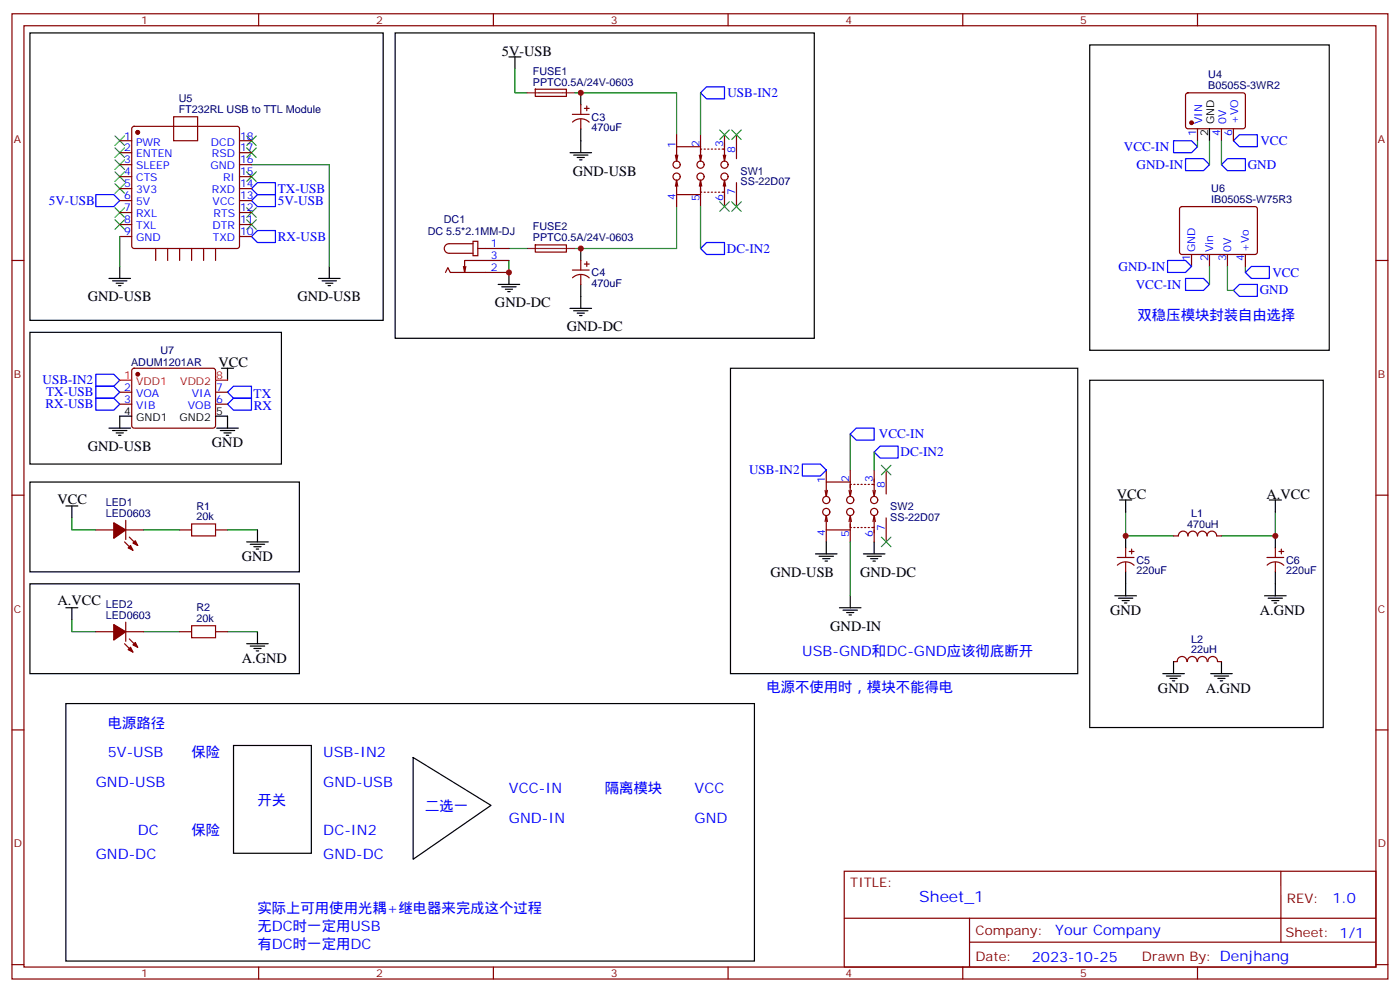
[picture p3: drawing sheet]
<svg xmlns="http://www.w3.org/2000/svg" width="412mm" height="292mm" viewBox="0 0 412 292" stroke-linecap="round" stroke-linejoin="round" font-family="sans-serif">
<g fill="none" stroke="#870000" stroke-width=".35">
<path d="M3.5 4.1h405.4v284.3h-405.4zM7.1 7.6h398.2v277.3h-398.2zM76.2 4.1v3.5M145.3 4.1v3.5M214.5 4.1v3.5M283.6 4.1v3.5M352.8 4.1v3.5M39 37.4l.5-.2h30.3l.5 .2 .3 .5v34.6l-.3 .5-.5 .2h-30.3l-.5-.2-.2-.5v-34.6zM51.2 34.4h7v7.1h-7zM157.7 26.3h9.1l.1 2.1h-9.2zM168.6 33.7h5M168.7 36a3.5 3.5 0 0 1 4.9 0"/>
<path d="M171.1 30.9v2.8M171.1 35.1v2.8M172.2 31.9h1.4M172.9 31.2v1.4M199.3 39.7v3.5M206.4 39.7v5.3M213.4 39.7v4.4M217 39.7v7M349.5 27.5l.5-.2 16.5 .1 .4 .6-.1 9.5-.6 .4h-16.5l-.5-.7v-9.2zM352.8 37.9v3.6M359.8 37.9v3.6M363.4 37.9v3.6"/>
<path d="M35.3 41.5h3.5M35.3 45h3.5M35.3 48.5h3.5M35.3 52h3.5M35.3 55.6h3.5M35.3 59.1h3.5M70.6 41.5h3.5M70.6 45h3.5M70.6 48.5h3.5M70.6 52h3.5M70.6 55.6h3.5M70.6 59.1h3.5"/>
<path d="M199 45.7l.3 1.7M199.3 53.1v4.2h7.1M199.3 57.3v3.6M199.3 53.1l.4 1.8M199.3 53.1l-.3 1.8M199.7 45.7l-.4 1.7M206 45.7l.4 1.7 .3-1.7M206 54.9l.4-1.8 .3 1.8M206.4 43.2h-7.1v4.2M206.4 53.8v2.8h.3M206.4 55.6v5.3M206.7 43.9h-.3v2.8"/>
<path d="M207.4 43.9h.4M207.4 56.6h.4M208.5 43.9h.3M208.5 56.6h.3M209.5 43.9h.4M209.5 56.6h.4M210.6 43.9h.4M210.6 56.6h.4M211.7 43.9h.3M211.7 56.6h.3M212.7 43.9h.7v2.8M213.1 45.7l.3 1.7 .4-1.7"/>
<path d="M213.1 54.9l.3-1.8 .4 1.8M213.4 53.8v2.8h-.7M213.4 56.4v4.5M217 53.8v7.1M3.5 76.7h3.6M35.3 62.6h3.5M35.3 66.1h3.5M35.3 69.7h3.5M45.9 73.2v3.5M49.4 73.2v3.5M52.9 73.2v3.5M56.4 73.2v3.5"/>
<path d="M60 73.2v3.5M63.5 73.2v3.5M70.6 62.6h3.5M70.6 66.1h3.5M70.6 69.7h3.5M137.2 78.5l-.3 1.8M139.3 71.1h1.5v4.2h-1.5zM139.3 71.8h-7a1.41 1.41 0 0 0-1.4 1.4 1.41 1.41 0 0 0 1.4 1.4h7M140.8 73.2h9.1M149.9 76.7h-13v3.6l-.4-1.8M157.7 72.2l9.1-.1 .1 2.1-9.2 .1zM168.6 79.6h5"/>
<path d="M171.1 76.7v2.9M172.2 77.8h1.4M172.9 77.1v1.4M347.7 61.1l.5-.2h21.8l.4 .7v12.9l-.7 .5-21.8-.1-.4-.6v-12.7zM351 75v3.5M356.3 75v3.5M361.6 75v3.5M366.9 75v3.5M405.3 76.7h3.6M131.2 80.3l.7-1.5 .7 1.5h17.3M168.7 81.8a3.5 3.5 0 0 1 4.9 .1M171.1 81v2.8"/>
<path d="M35.3 115.5h3.5M35.3 119.1h3.5M39 108.7l.5-.2h23.3l.5 .2 .2 .5-.1 16.5-.6 .4h-23.6l-.4-.7v-16.2zM63.5 115.5h3.5M63.5 119.1h3.5M243.4 138.5v3.5M250.5 138.5v5.3M257.5 138.5v4.4M261.1 138.5v7M3.5 145.9h3.6M28.2 156.1h5.3M36.7 159.6l2.5 2.5"/>
<path d="M37 153.3v5.6M37 156.1h5.3M38.1 158.2l2.5 2.5M52.9 156.1h3.5M63.5 156.1h3.5M243.1 144.5l.3 1.7M243.4 151.9v4.2h7.1M243.4 156.1v3.5M243.4 151.9l.4 1.7M243.4 151.9l-.3 1.7M243.8 144.5l-.4 1.7M250.1 144.5l.4 1.7 .3-1.7"/>
<path d="M250.1 153.6l.4-1.7 .3 1.7M250.5 142h-7.1v4.2M250.5 152.6v2.8h.3M250.5 154.3v5.3M250.8 142.7h-.3v2.8M251.5 142.7h.4M251.5 155.4h.4M252.6 142.7h.3M252.6 155.4h.3M253.6 142.7h.4M253.6 155.4h.4M254.7 142.7h.4"/>
<path d="M254.7 155.4h.4M255.8 142.7h.3M255.8 155.4h.3M256.8 142.7h.7v2.8M257.2 144.5l.3 1.7 .4-1.7M257.2 153.6l.3-1.7 .4 1.7M257.5 152.6v2.8h-.7M257.5 155.2v4.4M261.1 152.6v7M345.7 157.9h1.4M347.1 157.9a1.41 1.41 0 0 1 1.5-1.4 1.41 1.41 0 0 1 1.4 1.4M350 157.9a1.41 1.41 0 0 1 1.4-1.4 1.41 1.41 0 0 1 1.4 1.4"/>
<path d="M352.8 157.9a1.41 1.41 0 0 1 1.4-1.4 1.41 1.41 0 0 1 1.4 1.4M355.6 157.9a1.41 1.41 0 0 1 1.4-1.4 1.41 1.41 0 0 1 1.4 1.4h1.4M405.3 145.9h3.6M329.1 164.2h5M329.2 166.5a3.5 3.5 0 0 1 4.9 0M331.6 161.4v2.8M331.6 165.6v2.9M332.7 162.5h1.4M333.4 161.7v1.5M373.2 164.2h5M373.3 166.5a3.5 3.5 0 0 1 4.9 0M375.7 161.4v2.8"/>
<path d="M375.7 165.6v2.9M376.8 162.5h1.4M377.5 161.7v1.5M28.2 186.1h5.3M36.7 189.6l2.5 2.5M37 183.3v5.6M37 186.1h5.3M38.1 188.2l2.5 2.5M52.9 186.1h3.5M63.5 186.1h3.5M349.6 194.9a1.41 1.41 0 0 0-1.4-1.5 1.41 1.41 0 0 0-1.4 1.5h-1.1M349.8 194.9a1.41 1.41 0 0 1 1.4-1.5 1.41 1.41 0 0 1 1.4 1.5"/>
<path d="M352.8 194.9a1.41 1.41 0 0 1 1.4-1.5 1.41 1.41 0 0 1 1.4 1.5M355.8 194.9a1.41 1.41 0 0 1 1.5-1.5 1.41 1.41 0 0 1 1.4 1.5M358.8 194.9h1M3.5 215h3.6M405.3 215h3.6M248.7 256.6h156.6v28.3h-156.6zM377.3 256.7v20.8M248.7 270.5h156.5M285.6 277.5h119.6M285.6 270.5v14.1M3.5 284.2h3.6M76.2 284.9v3.5"/>
<path d="M145.3 284.9v3.5M214.5 284.9v3.5M283.6 284.9v3.5M352.8 284.9v3.5M405.3 284.2h3.6"/>
<circle cx="199.3" cy="52" r="1.06"/>
<circle cx="199.3" cy="48.5" r="1.06"/>
<circle cx="206.4" cy="48.5" r="1.06"/>
<circle cx="206.4" cy="52" r="1.06"/>
<circle cx="213.4" cy="52" r="1.06"/>
<circle cx="213.4" cy="48.5" r="1.06"/>
<circle cx="243.4" cy="150.8" r="1.06"/>
<circle cx="243.4" cy="147.3" r="1.06"/>
<circle cx="250.5" cy="150.8" r="1.06"/>
<circle cx="250.5" cy="147.3" r="1.06"/>
<circle cx="257.5" cy="147.3" r="1.06"/>
<circle cx="257.5" cy="150.8" r="1.06"/>
</g>
<g fill="none" stroke="#000" stroke-width=".35">
<path d="M8.8 9.7h104.1v84.7h-104.1zM116.4 9.7h123.5v90h-123.5zM149.9 16.8h3.6M151.7 16.8v3.5M321 13.2h70.6v90h-70.6zM171.1 27.3v3.6M171.1 37.9v7.1M356.3 37.9v3.6M167.9 45h6.4M169 45.7h4.2M170 46.4h2.2M170.7 47.1h.7"/>
<path d="M35.3 78.5v3.5M97 78.5v3.5M171.1 73.2v3.5M8.8 97.9h74.1v38.8h-74.1zM32.1 82h6.4M33.2 82.7h4.2M34.2 83.4h2.1M34.9 84.1h.7M93.8 82h6.4M94.9 82.7h4.2M96 83.4h2.1M96.7 84.1h.7"/>
<path d="M146.8 83.8h6.3M147.8 84.5h4.2M148.9 85.2h2.1M149.6 85.9h.7M149.9 80.3v3.5M167.9 90.8h6.4M169 91.5h4.2M170 92.3h2.2M170.7 93h.7M171.1 83.8v7M65.3 108.5h3.5M67 108.5v3.5"/>
<path d="M215.2 108.5h102.3v89.9h-102.3zM321 112h68.8v102.3h-68.8zM32.1 126.1h6.4M33.2 126.8h4.2M34.2 127.5h2.1M34.9 128.2h.7M38.8 122.6h-3.5v3.5M63.5 122.6h3.5v3.5M63.9 126.1h6.3M64.9 126.8h4.2M66 127.5h2.1M66.7 128.2h.7"/>
<path d="M8.8 142h79.4v26.5h-79.4zM19.4 149h3.5M21.2 149v3.6M72.7 159.6h6.3M75.8 156.1v3.5M243.4 159.6v3.6M257.5 159.6v3.6M329.8 147.3h3.6M331.6 147.3v3.5M331.6 157.9v3.5M373.9 147.3h3.6M375.7 147.3v3.5"/>
<path d="M375.7 157.9v3.5M8.8 172h79.4v26.4h-79.4zM19.4 179h3.5M21.2 179v3.6M73.7 160.3h4.3M74.8 161h2.1M75.5 161.7h.7M240.2 163.2h6.4M241.3 163.9h4.2M242.4 164.6h2.1M243.1 165.3h.7M247.3 179h6.3"/>
<path d="M248.4 179.7h4.2M250.5 175.5v3.5M254.4 163.2h6.3M255.4 163.9h4.2M256.5 164.6h2.1M257.2 165.3h.7M328.4 175.5h6.4M329.5 176.2h4.2M330.6 176.9h2.1M331.3 177.6h.7M331.6 168.5v7M372.5 175.5h6.4"/>
<path d="M373.6 176.2h4.2M374.6 176.9h2.2M375.4 177.6h.7M375.7 168.5v7M72.7 189.6h6.3M73.7 190.3h4.3M74.8 191h2.1M75.5 191.7h.7M75.8 186.1v3.5M249.4 180.4h2.1M250.1 181.2h.7M342.5 198.4h6.4"/>
<path d="M343.6 199.1h4.2M344.7 199.8h2.1M345.7 194.9v3.5M356.7 198.4h6.3M357.7 199.1h4.2M358.8 199.8h2.1M359.8 194.9v3.5M19.4 207.3h202.8v75.8h-202.8zM345.4 200.6h.7M359.5 200.6h.7M121.7 223.1l22.9 14.1-22.9 15.9z"/>
</g>
<g fill="none" stroke="#00f" stroke-width=".35">
<path d="M206.4 27.3l1.7-1.7h5.3v3.5h-5.3zM365.1 39.7h5.3v3.5h-5.3l-1.7-1.7zM28.2 57.3h5.3l1.8 1.8-1.8 1.8h-5.3zM74.1 55.6l1.7-1.8h5.3v3.5h-5.3zM75.8 57.3h5.3v3.6h-5.3l-1.7-1.8zM345.7 41.5h5.3l1.8 1.7-1.8 1.8h-5.3zM349.2 46.7h5.3l1.8 1.8-1.8 1.8h-5.3zM359.8 48.5l1.8-1.8h5.3v3.6h-5.3zM74.1 69.7l1.7-1.8h5.3v3.5h-5.3zM206.4 73.2l1.7-1.8h5.3v3.6h-5.3zM344 76.7h5.2l1.8 1.8-1.8 1.8h-5.2zM349.2 82h5.3l1.8 1.8-1.8 1.7h-5.3z"/>
<path d="M363.4 85.5l1.7-1.7h5.3v3.5h-5.3zM366.9 80.3l1.8-1.8h5.2v3.5h-5.2zM28.2 110.2h5.3l1.8 1.8-1.8 1.8h-5.3zM28.2 113.8h5.3l1.8 1.7-1.8 1.8h-5.3zM28.2 117.3h5.3l1.8 1.8-1.8 1.7h-5.3zM68.8 113.8h5.3v3.5h-5.3l-1.8-1.8zM68.8 117.3h5.3v3.5h-5.3l-1.8-1.7zM236.4 136.7h5.3l1.7 1.8-1.7 1.7h-5.3zM252.2 126.1h5.3v3.5h-5.3l-1.7-1.7zM259.3 131.4h5.3v3.5h-5.3l-1.8-1.7z"/>
</g>
<g fill="#870000" stroke="#870000" stroke-width=".35">
<path d="M33.5 154l3.5 2.1-3.5 2.5z"/>
<path d="M37.7 161.4l.8-.7 .7 1.4z"/>
<path d="M39.9 159.3l.7 1.4-1.4-.7z"/>
<path d="M33.5 184l3.5 2.1-3.5 2.5z"/>
<path d="M37.7 191.4l.8-.7 .7 1.4z"/>
<path d="M39.2 190l.7-.7 .7 1.4z"/>
<circle cx="40.6" cy="110.2" r=".53"/>
<circle cx="40.6" cy="39" r=".53"/>
<circle cx="351" cy="36.2" r=".53"/>
</g>
<path d="M35.3 112h3.5M63.5 112h3.5" fill="none" stroke="#f00" stroke-width=".35"/>
<g fill="none" stroke="#008700" stroke-width=".35">
<path d="M151.7 20.3v7h3.5M169.3 27.3h30v12.4M206.4 27.3v12.4M74.1 48.5h22.9v30M352.8 41.5v1.7M356.3 41.5v7M359.8 41.5v7M35.3 69.7v8.8M149.9 73.2h5.3M149.9 76.7v3.6M199.3 60.9v12.3h-30M206.4 60.9v12.3"/>
<path d="M356.3 78.5v5.3M361.6 78.5v7h1.8M366.9 78.5v1.8M250.5 127.9v10.6M257.5 133.2v5.3M21.2 152.6v3.5h7M42.3 156.1h10.6M67 156.1h8.8M250.5 159.6v15.9M331.6 150.8v7.1h14.1M375.7 150.8v7.1h-15.9M21.2 182.6v3.5h7"/>
<path d="M42.3 186.1h10.6M67 186.1h8.8"/>
</g>
<path d="M155.2 27.3h14.1M155.2 73.2h14.1" fill="none" stroke="#8c2424" stroke-width=".35"/>
<g fill="none" stroke="#3c3" stroke-width=".35">
<path d="M212 38.3l2.8 2.8M214.8 38.3l-2.8 2.8M215.5 38.3l2.9 2.8M218.4 38.3l-2.9 2.8M33.9 40l2.8 2.9M33.9 43.6l2.8 2.8M33.9 47.1l2.8 2.8M33.9 50.6l2.8 2.8M33.9 54.2l2.8 2.8M36.7 40l-2.8 2.9M36.7 43.6l-2.8 2.8M36.7 47.1l-2.8 2.8"/>
<path d="M36.7 50.6l-2.8 2.8M36.7 54.2l-2.8 2.8M72.7 40l2.8 2.9M72.7 43.6l2.8 2.8M72.7 50.6l2.8 2.8M75.5 40l-2.8 2.9M75.5 43.6l-2.8 2.8M75.5 50.6l-2.8 2.8M212 59.4l2.8 2.9M214.8 59.4l-2.8 2.9M215.5 59.4l2.9 2.9M218.4 59.4l-2.9 2.9"/>
<path d="M33.9 61.2l2.8 2.8M33.9 64.7l2.8 2.9M36.7 61.2l-2.8 2.8M36.7 64.7l-2.8 2.9M72.7 61.2l2.8 2.8M72.7 64.7l2.8 2.9M75.5 61.2l-2.8 2.8M75.5 64.7l-2.8 2.9M259.6 137.1l2.9 2.8M262.5 137.1l-2.9 2.8M259.6 158.2l2.9 2.8M262.5 158.2l-2.9 2.8"/>
</g>
<path d="M56.4 154.3h7.1v3.6h-7.1zM56.4 184.3h7.1v3.6h-7.1z" fill="none" stroke="#a10000" stroke-width=".35"/>
<g fill="#c00">
<circle cx="171.1" cy="73.2" r=".88"/>
<circle cx="171.1" cy="27.3" r=".88"/>
<circle cx="149.9" cy="80.3" r=".88"/>
<circle cx="375.7" cy="157.9" r=".88"/>
<circle cx="331.6" cy="157.9" r=".88"/>
</g>
<path d="M68.8 219.6h22.9v31.8h-22.9z" fill="none" stroke="#000" stroke-width=".35"/>
<text font-size="4.6" fill="#00f" x="270.8" y="265.7">Sheet_1</text>
<g font-size="4.2">
<text x="147.9" y="16.4">5V-USB</text>
<text x="168.7" y="51.7">GND-USB</text>
<text x="25.9" y="88.7">GND-USB</text>
<text x="87.6" y="88.7">GND-USB</text>
<text x="145.8" y="90.5">GND-DC</text>
<text x="167" y="97.6">GND-DC</text>
<text x="64.4" y="108.1">VCC</text>
<text x="62.4" y="131.8">GND</text>
<text x="25.9" y="132.9">GND-USB</text>
<text x="16.9" y="148.3">VCC</text>
<text x="329" y="146.9">VCC</text>
<text x="373.1" y="146.9">A.VCC</text>
<text x="71.3" y="165.3">GND</text>
<text x="227" y="169.9">GND-USB</text>
<text x="253.4" y="169.9">GND-DC</text>
<text x="16.9" y="178.3">A.VCC</text>
<text x="244.6" y="185.8">GND-IN</text>
<text x="327" y="181.2">GND</text>
<text x="371.1" y="181.2">A.GND</text>
<text x="71.3" y="195.3">A.GND</text>
<text x="341.1" y="204.1">GND</text>
<text x="355.2" y="204.1">A.GND</text>
</g>
<g font-size="4.2" fill="#00f">
<text x="335.1" y="94.4">双稳压模块封装自由选择</text>
<text x="236.4" y="193.1">USB-GND和DC-GND应该彻底断开</text>
<text x="225.8" y="203.7">电源不使用时，模块不能得电</text>
<text x="31.7" y="214.3">电源路径</text>
<text x="31.7" y="223.1">5V-USB</text>
<text x="56.4" y="223.1">保险</text>
<text x="95.2" y="223.1">USB-IN2</text>
<text x="28.2" y="232">GND-USB</text>
<text x="95.2" y="232">GND-USB</text>
<text x="149.9" y="233.7">VCC-IN</text>
<text x="178.2" y="233.7">隔离模块</text>
<text x="204.6" y="233.7">VCC</text>
<text x="75.8" y="237.2">开关</text>
<text x="125.2" y="239">二选一</text>
<text x="149.9" y="242.5">GND-IN</text>
<text x="204.6" y="242.5">GND</text>
<text x="40.6" y="246.1">DC</text>
<text x="56.4" y="246.1">保险</text>
<text x="95.2" y="246.1">DC-IN2</text>
<text x="28.2" y="253.1">GND-DC</text>
<text x="95.2" y="253.1">GND-DC</text>
<text x="75.8" y="269">实际上可用使用光耦+继电器来完成这个过程</text>
<text x="392.5" y="265.9">1.0</text>
<text x="75.8" y="274.3">无DC时一定用USB</text>
<text x="310.9" y="275.5">Your Company</text>
<text x="75.8" y="279.6">有DC时一定用DC</text>
<text x="304" y="283.3">2023-10-25</text>
</g>
<g font-size="3.9" fill="#00f">
<text x="214.3" y="28.5">USB-IN2</text>
<text x="331.1" y="44.4">VCC-IN</text>
<text x="371.3" y="42.7">VCC</text>
<text x="334.8" y="49.7">GND-IN</text>
<text x="367.6" y="49.7">GND</text>
<text x="81.8" y="56.8">TX-USB</text>
<text x="14.4" y="60.3">5V-USB</text>
<text x="81.8" y="60.3">5V-USB</text>
<text x="81.8" y="70.9">RX-USB</text>
<text x="214.1" y="74.5">DC-IN2</text>
<text x="329.5" y="79.7">GND-IN</text>
<text x="374.8" y="81.5">VCC</text>
<text x="334.6" y="85">VCC-IN</text>
<text x="371.1" y="86.7">GND</text>
<text x="12.6" y="113.2">USB-IN2</text>
<text x="13.6" y="116.8">TX-USB</text>
<text x="74.7" y="117.1">TX</text>
<text x="13.4" y="120.3">RX-USB</text>
<text x="74.7" y="120.6">RX</text>
<text x="258.9" y="129.1">VCC-IN</text>
<text x="265.3" y="134.4">DC-IN2</text>
<text x="220.7" y="139.7">USB-IN2</text>
</g>
<g font-size="3.9" fill="#800">
<text x="250.5" y="261.2">TITLE:</text>
<text x="379.1" y="265.9">REV:</text>
<text x="287.4" y="275.4">Company:</text>
<text x="378.7" y="276">Sheet: 1/1</text>
<text x="287.4" y="283.1">Date:</text>
<text x="336.4" y="283.2">Drawn By: Denjhang</text>
</g>
<g font-size="3.2" fill="#800">
<text x="41.6" y="7.1">1</text>
<text x="110.8" y="7.1">2</text>
<text x="179.9" y="7.1">3</text>
<text x="249.1" y="7.1">4</text>
<text x="318.2" y="7.1">5</text>
<text x="4.1" y="42.2">A</text>
<text x="405.9" y="42.2">A</text>
<text x="4.1" y="111.3">B</text>
<text x="405.9" y="111.3">B</text>
<text x="4.1" y="180.4">C</text>
<text x="405.9" y="180.4">C</text>
<text x="4.1" y="249.6">D</text>
<text x="405.9" y="249.6">D</text>
<text x="41.6" y="287.9">1</text>
<text x="110.8" y="287.9">2</text>
<text x="179.9" y="287.9">3</text>
<text x="249.1" y="287.9">4</text>
<text x="318.2" y="287.9">5</text>
</g>
<g font-size="3.2" fill="#000080">
<text x="157" y="22">FUSE1</text>
<text x="356" y="23.1">U4</text>
<text x="157" y="25.2">PPTC0.5A/24V-0603</text>
<text x="356" y="26.3">B0505S-3WR2</text>
<text x="52.6" y="33.3">FT232RL USB to TTL Module</text>
<text x="52.6" y="30.2">U5</text>
<text x="174.3" y="35.5">C3</text>
<text x="174.3" y="38.7">470uF</text>
<text x="218.2" y="51.4">SW1</text>
<text x="218.2" y="54.6">SS-22D07</text>
<text x="356.8" y="59.8">IB0505S-W75R3</text>
<text x="356.8" y="56.7">U6</text>
<text x="130.8" y="65.6">DC1</text>
<text x="126" y="69.1">DC 5.5*2.1MM-DJ</text>
<text x="157" y="71.1">PPTC0.5A/24V-0603</text>
<text x="157" y="67.9">FUSE2</text>
<text x="174.3" y="81.4">C4</text>
<text x="174.3" y="84.6">470uF</text>
<text x="38.6" y="107.9">ADUM1201AR</text>
<text x="47.3" y="104.3">U7</text>
<text x="31.2" y="149.1">LED1</text>
<text x="31.2" y="152.2">LED0603</text>
<text x="57.9" y="153.3">20k</text>
<text x="57.9" y="150.1">R1</text>
<text x="262.3" y="153.4">SS-22D07</text>
<text x="262.3" y="150.2">SW2</text>
<text x="349.7" y="155.5">470uH</text>
<text x="350.9" y="152.2">L1</text>
<text x="334.8" y="166.1">C5</text>
<text x="378.9" y="166.1">C6</text>
<text x="334.8" y="169.2">220uF</text>
<text x="378.9" y="169.2">220uF</text>
<text x="31.2" y="179">LED2</text>
<text x="31.2" y="182.2">LED0603</text>
<text x="57.9" y="183.3">20k</text>
<text x="57.9" y="180.1">R2</text>
<text x="350.9" y="189.3">L2</text>
<text x="350.9" y="192.3">22uH</text>
</g>
<g font-size="3.2" fill="#00f">
<text x="36.6" y="41.1">1</text>
<text x="70.7" y="41.1">18</text>
<text x="352.4" y="40.1" transform="rotate(-90 352.4 40.1)">1</text>
<text x="354.2" y="36.6" transform="rotate(-90 354.2 36.6)">VIN</text>
<text x="359.5" y="40.1" transform="rotate(-90 359.5 40.1)">4</text>
<text x="361.2" y="36.6" transform="rotate(-90 361.2 36.6)">0V</text>
<text x="363" y="40.1" transform="rotate(-90 363 40.1)">6</text>
<text x="364.8" y="36.6" transform="rotate(-90 364.8 36.6)">+VO</text>
<text x="36.6" y="44.6">2</text>
<text x="40.1" y="46.4">ENTEN</text>
<text x="40.1" y="42.9">PWR</text>
<text x="62.1" y="42.9">DCD</text>
<text x="62.4" y="46.4">RSD</text>
<text x="70.7" y="44.6">17</text>
<text x="199" y="43.6" transform="rotate(-90 199 43.6)">1</text>
<text x="206" y="43.2" transform="rotate(-90 206 43.2)">2</text>
<text x="213.1" y="43.2" transform="rotate(-90 213.1 43.2)">3</text>
<text x="216.6" y="45" transform="rotate(-90 216.6 45)">8</text>
<text x="36.6" y="51.7">4</text>
<text x="36.6" y="48.2">3</text>
<text x="40.1" y="53.4">CTS</text>
<text x="40.1" y="49.9">SLEEP</text>
<text x="62" y="49.9">GND</text>
<text x="65.7" y="53.4">RI</text>
<text x="70.7" y="48.2">16</text>
<text x="70.7" y="51.7">15</text>
<text x="36.6" y="58.7">6</text>
<text x="36.6" y="55.2">5</text>
<text x="40.1" y="57">3V3</text>
<text x="62.4" y="57">RXD</text>
<text x="70.7" y="55.2">14</text>
<text x="70.7" y="58.7">13</text>
<text x="199" y="59" transform="rotate(-90 199 59)">4</text>
<text x="206" y="59.3" transform="rotate(-90 206 59.3)">5</text>
<text x="213.1" y="59.3" transform="rotate(-90 213.1 59.3)">6</text>
<text x="216.6" y="57.6" transform="rotate(-90 216.6 57.6)">7</text>
<text x="36.6" y="65.8">8</text>
<text x="36.6" y="62.3">7</text>
<text x="40.1" y="64">RXL</text>
<text x="40.1" y="60.5">5V</text>
<text x="62.6" y="60.5">VCC</text>
<text x="62.9" y="64">RTS</text>
<text x="70.7" y="62.3">12</text>
<text x="70.7" y="65.8">11</text>
<text x="36.6" y="69.3">9</text>
<text x="40.1" y="71.1">GND</text>
<text x="40.1" y="67.6">TXL</text>
<text x="62.6" y="67.6">DTR</text>
<text x="62.7" y="71.1">TXD</text>
<text x="70.7" y="69.3">10</text>
<text x="144.6" y="72.8">1</text>
<text x="144.6" y="76.4">3</text>
<text x="350.7" y="77" transform="rotate(-90 350.7 77)">1</text>
<text x="352.1" y="74.3" transform="rotate(-90 352.1 74.3)">GND</text>
<text x="356" y="77" transform="rotate(-90 356 77)">2</text>
<text x="357.4" y="74.3" transform="rotate(-90 357.4 74.3)">Vin</text>
<text x="361.2" y="77" transform="rotate(-90 361.2 77)">3</text>
<text x="362.7" y="74.3" transform="rotate(-90 362.7 74.3)">0V</text>
<text x="366.5" y="77" transform="rotate(-90 366.5 77)">4</text>
<text x="367.9" y="74.3" transform="rotate(-90 367.9 74.3)">+Vo</text>
<text x="144.6" y="79.9">2</text>
<text x="36.6" y="115.2">2</text>
<text x="36.6" y="118.7">3</text>
<text x="40.1" y="116.9">VOA</text>
<text x="56.5" y="116.9">VIA</text>
<text x="63.7" y="118.7">6</text>
<text x="63.7" y="115.2">7</text>
<text x="40.1" y="120.5">VIB</text>
<text x="55.4" y="120.5">VOB</text>
<text x="243.1" y="142.3" transform="rotate(-90 243.1 142.3)">1</text>
<text x="250.1" y="142" transform="rotate(-90 250.1 142)">2</text>
<text x="257.2" y="142" transform="rotate(-90 257.2 142)">3</text>
<text x="260.7" y="143.8" transform="rotate(-90 260.7 143.8)">8</text>
<text x="243.1" y="157.8" transform="rotate(-90 243.1 157.8)">4</text>
<text x="250.1" y="158.1" transform="rotate(-90 250.1 158.1)">5</text>
<text x="257.2" y="158.1" transform="rotate(-90 257.2 158.1)">6</text>
<text x="260.7" y="156.4" transform="rotate(-90 260.7 156.4)">7</text>
</g>
<g font-size="3.2">
<text x="356" y="40.1" transform="rotate(-90 356 40.1)">2</text>
<text x="357.7" y="36.6" transform="rotate(-90 357.7 36.6)">GND</text>
<text x="36.6" y="122.2">4</text>
<text x="40.1" y="124">GND1</text>
<text x="52.9" y="124">GND2</text>
<text x="63.7" y="122.2">5</text>
</g>
<g font-size="3.2" fill="#f00">
<text x="36.6" y="111.7">1</text>
<text x="40.1" y="113.4">VDD1</text>
<text x="53.1" y="113.4">VDD2</text>
<text x="63.7" y="111.7">8</text>
</g>
</svg>
